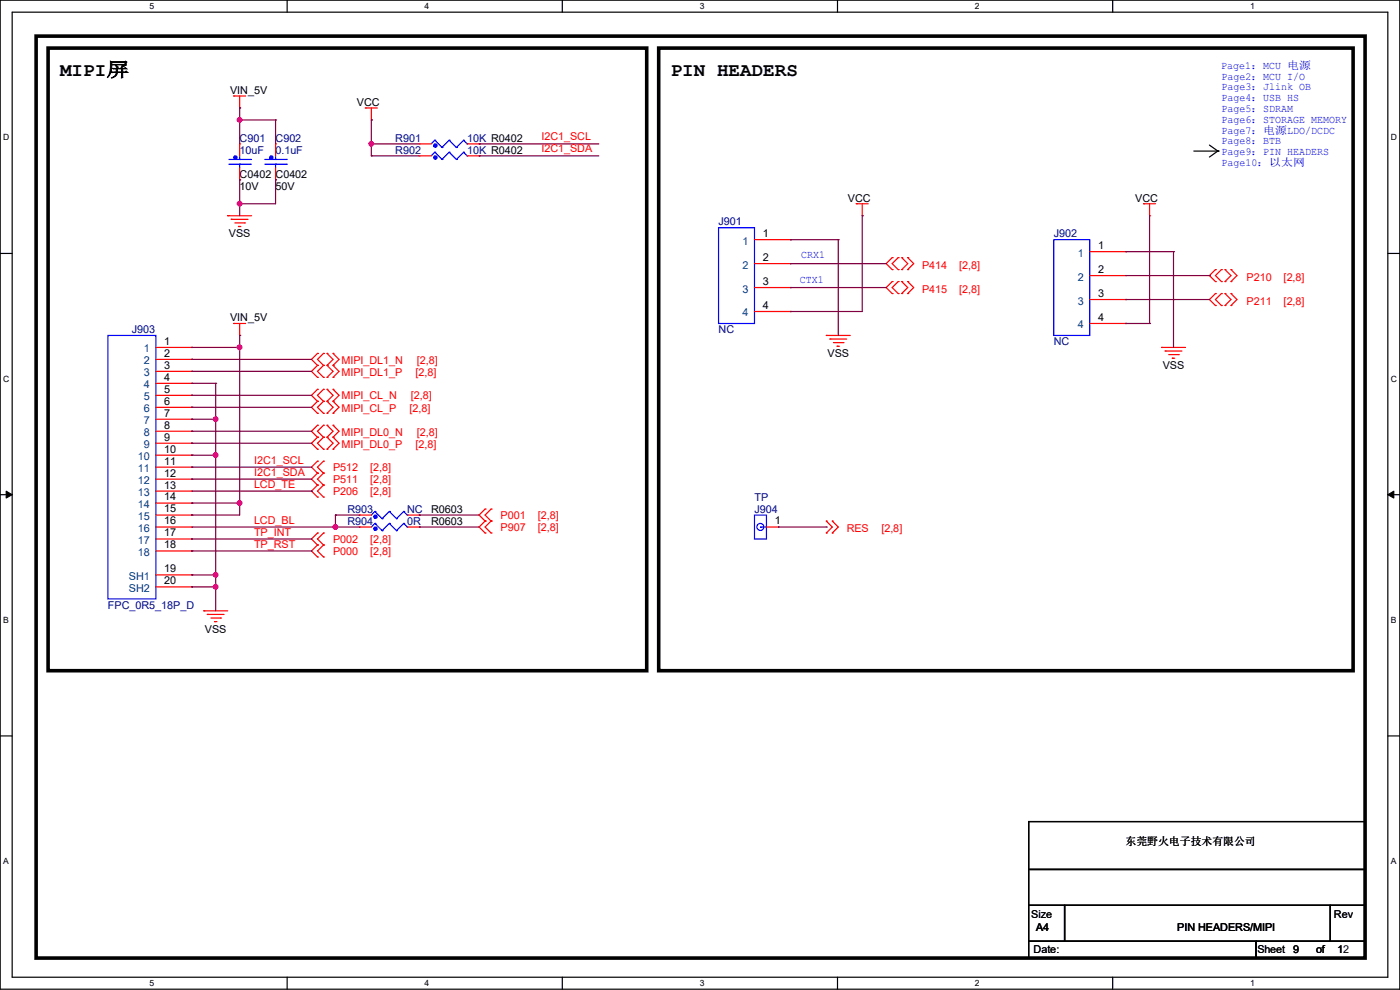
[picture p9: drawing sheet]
<svg xmlns="http://www.w3.org/2000/svg" width="297mm" height="210mm" viewBox="0 0 297 210" stroke-linecap="round" stroke-linejoin="round" font-family="sans-serif">
<path d="M0 0h297v209.8h-297zM2.6 2.6h291.8v204.7h-291.8z" fill="none" stroke="#000" stroke-width=".25"/>
<g fill="#fff">
<path d="M31.7 .3h1v2h-1z"/>
<path d="M31.7 207.6h1v1.9h-1z"/>
</g>
<path d="M60.9 0v2.6M60.9 207.3v2.5" fill="none" stroke="#000" stroke-width=".25"/>
<g fill="#fff">
<path d="M90.1 .3h1v2h-1z"/>
<path d="M90.1 207.6h1v1.9h-1z"/>
</g>
<path d="M119.3 0v2.6M119.3 207.3v2.5" fill="none" stroke="#000" stroke-width=".25"/>
<g fill="#fff">
<path d="M148.5 .3h.9v2h-.9z"/>
<path d="M148.5 207.6h.9v1.9h-.9z"/>
</g>
<path d="M177.7 0v2.6M177.7 207.3v2.5" fill="none" stroke="#000" stroke-width=".25"/>
<g fill="#fff">
<path d="M206.8 .3h1v2h-1z"/>
<path d="M206.8 207.6h1v1.9h-1z"/>
</g>
<path d="M236.1 0v2.6M236.1 207.3v2.5" fill="none" stroke="#000" stroke-width=".25"/>
<g fill="#fff">
<path d="M265.2 .3h1v2h-1z"/>
<path d="M265.2 207.6h1v1.9h-1z"/>
<path d="M.7 28.2h1.2v1.9h-1.2z"/>
<path d="M295.1 28.2h1.2v1.9h-1.2z"/>
<path d="M.7 79.3h1.2v2h-1.2z"/>
<path d="M295.1 79.3h1.2v2h-1.2z"/>
</g>
<path d="M0 53.8h2.6M294.4 53.8h2.6" fill="none" stroke="#000" stroke-width=".25"/>
<g fill="#fff">
<path d="M.7 130.5h1.2v2h-1.2z"/>
<path d="M295.1 130.5h1.1v2h-1.1z"/>
</g>
<path d="M0 104.9h2.6M294.4 104.9h2.6" fill="none" stroke="#000" stroke-width=".25"/>
<path d="M1.3 104.2l1.3 .7-1.3 .8zM294.4 104.9l1.3-.7v1.5z" fill="#000" stroke="#000" stroke-width=".21"/>
<g fill="#fff">
<path d="M.7 181.7h1.2v2h-1.2z"/>
<path d="M295.1 181.7h1.1v2h-1.1z"/>
</g>
<g fill="none" stroke="#000" stroke-width=".25">
<path d="M253.3 32h5.1M256.6 30.8l1.8 1.2M258.4 32h.1M258.4 32l-1.8 1.3M0 156.1h2.6M294.4 156.1h2.6M218.2 174.3h71.4v10.1h-71.4zM218.2 184.4h71.4v7.7h-71.4zM218.2 192.1h7.6v7.6h-7.6zM218.2 199.7h48.3v3.5h-48.3zM225.8 192.1h56.4v7.6h-56.4zM266.5 199.7h23.1v3.5h-23.1z"/>
<path d="M282.2 192.1h7.4v7.6h-7.4z"/>
</g>
<path d="M7.7 7.7h281.9v195.5h-281.9zM10.2 10.2h127v132.1h-127zM139.7 10.2h147.4v132.1h-147.4z" fill="none" stroke="#000" stroke-width=".76"/>
<g fill="none" stroke="#f00" stroke-width=".25">
<path d="M49.6 20.4h2.5M49.6 20.4h.1M50.8 22.9h.1M50.8 30.5h.1M50.8 38.1h.1M50.8 20.4v2.5M50.8 30.5v2.6M50.8 35.6v2.5M58.5 30.5h.1M58.5 38.1h.1M58.5 30.5v2.6M58.5 35.6v2.5"/>
<path d="M77.5 22.9h2.6M77.5 22.9h.1M78.8 25.4h.1M78.8 22.9v2.5M88.9 30.5h.1M88.9 33.1h.1M88.9 30.5h2.6M88.9 33.1h2.6M99.1 30.5h2.5M99.1 33.1h2.5M101.6 30.5h.1M101.6 33.1h.1"/>
<path d="M48.3 45.8h.1M48.3 45.8h5.1M49.1 46.5h.1M49.1 46.5h3.5M49.8 47.3h2.1M50.6 48h.1M50.6 48h.5M51.9 47.3h.1M160.1 50.8h7.6M160.1 55.9h7.6M167.7 50.8h.1M167.7 55.9h.1"/>
<path d="M181.7 43.2h.1M181.7 43.2h2.5M182.9 45.8h.1M182.9 43.2v2.6M189.3 54.7l-1.3 1.2 1.3 1.3M189.3 59.7l-1.3 1.3 1.3 1.3M189.3 54.7h.1M189.3 57.2h.1M189.3 59.7h.1M190.5 57.2h.1M190.5 54.7h.1M190.5 59.7h.1"/>
<path d="M190.5 54.7l-1.2 1.2 1.2 1.3M190.5 59.7l-1.2 1.3 1.2 1.3M191.3 54.7l1.3 1.2-1.3 1.3M191.3 59.7l1.3 1.3-1.3 1.3M191.3 57.2h.1M191.3 54.7h.1M191.3 59.7h.1M192.6 54.7l1.2 1.2-1.2 1.3M192.6 59.7l1.2 1.3-1.2 1.3M192.6 54.7h.1M192.6 57.2h.1M192.6 59.7h.1"/>
<path d="M231.2 53.4h7.6M231.2 58.5h7.6M238.8 53.4h.1M238.8 58.5h.1M242.6 43.2h.1M242.6 43.2h2.6M243.9 45.8h.1M243.9 43.2v2.6M257.9 57.2h.1M257.9 59.7h.1M257.9 57.2l-1.3 1.3 1.3 1.2M259.1 57.2l-1.2 1.3 1.2 1.2"/>
<path d="M259.1 59.7h.1M259.1 57.2h.1M259.9 59.7h.1M259.9 57.2h.1M259.9 57.2l1.3 1.3-1.3 1.2M261.2 57.2l1.2 1.3-1.2 1.2M261.2 57.2h.1M261.2 59.7h.1M33.1 73.7h7.6M33.1 76.2h7.6M33.1 78.8h7.6M40.7 73.7h.1"/>
<path d="M40.7 76.2h.1M40.7 78.8h.1M49.6 68.6h2.5M49.6 68.6h.1M50.8 71.2h.1M50.8 68.6v2.6M67.4 77.5h.1M67.4 75h.1M67.4 77.5l-1.3 1.3 1.3 1.3M67.4 75l-1.3 1.2 1.3 1.3M68.6 77.5l-1.2 1.3 1.2 1.3M68.6 75l-1.2 1.2 1.2 1.3"/>
<path d="M68.6 77.5h.1M68.6 75h.1M69.4 77.5h.1M69.4 75h.1M69.4 77.5l1.3 1.3-1.3 1.3M69.4 75l1.3 1.2-1.3 1.3M70.7 77.5h.1M70.7 75h.1M70.7 77.5l1.2 1.3-1.2 1.3M70.7 75l1.2 1.2-1.2 1.3M160.1 61h7.6M160.1 66.1h7.6"/>
<path d="M167.7 61h.1M167.7 66.1h.1M175.3 71.2h5.1M175.3 71.2h.1M176.1 71.9h.1M176.1 71.9h3.5M176.8 72.7h2.1M177.6 73.4h.1M177.6 73.4h.5M178.9 72.7h.1M189.3 62.3h.1M190.5 62.3h.1"/>
<path d="M191.3 62.3h.1M192.6 62.3h.1M231.2 68.6h7.6M231.2 63.5h7.6M238.8 63.5h.1M238.8 68.6h.1M246.4 73.7h5.1M246.4 73.7h.1M247.2 74.5h.1M247.2 74.5h3.5M247.9 75.2h2.1M248.7 76h.1"/>
<path d="M248.7 76h.5M250 75.2h.1M257.9 62.3h.1M257.9 64.8h.1M257.9 62.3l-1.3 1.2 1.3 1.3M259.1 62.3l-1.2 1.2 1.2 1.3M259.1 64.8h.1M259.1 62.3h.1M259.9 64.8h.1M259.9 62.3h.1M259.9 62.3l1.3 1.2-1.3 1.3M261.2 62.3l1.2 1.2-1.2 1.3"/>
<path d="M261.2 62.3h.1M261.2 64.8h.1M33.1 81.3h7.6M33.1 83.9h7.6M33.1 86.4h7.6M33.1 88.9h7.6M33.1 91.5h7.6M33.1 94h7.6M33.1 96.6h7.6M33.1 99.1h7.6M40.7 81.3h.1M40.7 83.9h.1"/>
<path d="M40.7 86.4h.1M40.7 88.9h.1M40.7 91.5h.1M40.7 94h.1M40.7 96.6h.1M40.7 99.1h.1M67.4 97.8h.1M67.4 82.6h.1M67.4 85.1h.1M67.4 87.7h.1M67.4 92.8h.1M67.4 95.3h.1"/>
<path d="M67.4 90.2h.1M67.4 80.1h.1M67.4 97.8l-1.3 1.3 1.3 1.3M67.4 82.6l-1.3 1.3 1.3 1.2M67.4 85.1l-1.3 1.3 1.3 1.3M67.4 92.8l-1.3 1.2 1.3 1.3M67.4 90.2l-1.3 1.3 1.3 1.3M68.6 97.8l-1.2 1.3 1.2 1.3M68.6 82.6l-1.2 1.3 1.2 1.2M68.6 85.1l-1.2 1.3 1.2 1.3M68.6 92.8l-1.2 1.2 1.2 1.3M68.6 90.2l-1.2 1.3 1.2 1.3"/>
<path d="M68.6 97.8h.1M68.6 85.1h.1M68.6 82.6h.1M68.6 87.7h.1M68.6 95.3h.1M68.6 92.8h.1M68.6 90.2h.1M68.6 80.1h.1M69.4 85.1h.1M69.4 82.6h.1M69.4 87.7h.1M69.4 95.3h.1"/>
<path d="M69.4 92.8h.1M69.4 90.2h.1M69.4 80.1h.1M69.4 82.6l1.3 1.3-1.3 1.2M69.4 85.1l1.3 1.3-1.3 1.3M69.4 92.8l1.3 1.2-1.3 1.3M69.4 90.2l1.3 1.3-1.3 1.3M70.7 82.6h.1M70.7 85.1h.1M70.7 87.7h.1M70.7 92.8h.1M70.7 95.3h.1"/>
<path d="M70.7 90.2h.1M70.7 80.1h.1M70.7 82.6l1.2 1.3-1.2 1.2M70.7 85.1l1.2 1.3-1.2 1.3M70.7 92.8l1.2 1.2-1.2 1.3M70.7 90.2l1.2 1.3-1.2 1.3M33.1 111.8h7.6M33.1 101.6h7.6M33.1 104.2h7.6M33.1 106.7h7.6M33.1 109.3h7.6M33.1 114.3h7.6"/>
<path d="M33.1 116.9h7.6M40.7 101.6h.1M40.7 104.2h.1M40.7 106.7h.1M40.7 109.3h.1M40.7 111.8h.1M40.7 114.3h.1M40.7 116.9h.1M67.4 100.4h.1M67.4 102.9h.1M67.4 113.1h.1M67.4 115.6h.1"/>
<path d="M67.4 118.2h.1M67.4 105.5h.1M67.4 100.4l-1.3 1.2 1.3 1.3M67.4 113.1l-1.3 1.2 1.3 1.3M67.4 115.6l-1.3 1.3 1.3 1.3M67.4 102.9l-1.3 1.3 1.3 1.3M68.6 100.4l-1.2 1.2 1.2 1.3M68.6 113.1l-1.2 1.2 1.2 1.3M68.6 115.6l-1.2 1.3 1.2 1.3M68.6 102.9l-1.2 1.3 1.2 1.3M68.6 100.4h.1M68.6 102.9h.1"/>
<path d="M68.6 115.6h.1M68.6 113.1h.1M68.6 118.2h.1M68.6 105.5h.1M76.2 111.8h.1M76.2 109.3h.1M76.2 111.8h2.6M76.2 109.3h2.6M86.4 111.8h2.5M86.4 109.3h2.5M88.9 111.8h.1M88.9 109.3h.1"/>
<path d="M102.9 110.5l-1.3 1.3 1.3 1.3M102.9 108l-1.3 1.3 1.3 1.2M102.9 110.5h.1M102.9 113.1h.1M102.9 108h.1M104.2 110.5l-1.3 1.3 1.3 1.3M104.2 108l-1.3 1.3 1.3 1.2M104.2 113.1h.1M104.2 110.5h.1M104.2 108h.1M162.6 111.8h2.5M165.1 111.8h.1"/>
<path d="M175.3 110.5l1.3 1.3-1.3 1.3M175.3 113.1h.1M175.3 110.5h.1M176.6 113.1h.1M176.6 110.5h.1M176.6 110.5l1.2 1.3-1.2 1.3M33.1 122h7.6M33.1 124.5h7.6M40.7 122h.1M40.7 124.5h.1M43.2 129.6h.1M43.2 129.6h5.1"/>
<path d="M44 130.3h3.5M44 130.3h.1M44.7 131.1h2.1M45.5 131.9h.1M45.5 131.9h.5M46.8 131.1h.1"/>
</g>
<g fill="none" stroke="#00f" stroke-width=".25">
<path d="M48.6 34.8h4.5M48.6 33.8h4.5M50.8 34.8h.1M50.8 33.8h.1M50.8 33.1v.7M50.8 34.8v.8M53.1 34.8h.1M53.1 33.8h.1M56.2 34.8h4.5M56.2 33.8h4.5M58.5 34.8h.1M58.5 33.8h.1"/>
<path d="M58.5 33.1v.7M58.5 34.8v.8M60.7 34.8h.1M60.7 33.8h.1M92.2 29.8l-.7 .7M92.2 32.3l-.7 .8M92.2 29.8h.1M92.2 32.3h.1M92.2 29.8l1.6 1.5M92.2 32.3l1.6 1.5M93.8 31.3h.1M93.8 33.8h.1"/>
<path d="M95.3 29.8l-1.5 1.5M95.3 32.3l-1.5 1.5M95.3 29.8h.1M95.3 32.3h.1M95.3 29.8l1.5 1.5M95.3 32.3l1.5 1.5M96.8 31.3h.1M96.8 33.8h.1M98.3 29.8l-1.5 1.5M98.3 32.3l-1.5 1.5M98.3 29.8h.1M98.3 32.3h.1"/>
<path d="M98.3 29.8l.8 .7M98.3 32.3l.8 .8M99.1 30.5h.1M99.1 33.1h.1M152.4 48.3h7.7v20.3h-7.7zM223.6 50.8h7.6v20.4h-7.6zM22.9 71.2h10.2v55.8h-10.2zM79.5 111h.1M79.5 108.5h.1M79.5 111l1.6 1.6M79.5 108.5l1.6 1.5M79.5 111l-.7 .8"/>
<path d="M79.5 108.5l-.7 .8M81.1 112.6h.1M81.1 110h.1M82.6 111h.1M82.6 108.5h.1M82.6 111l1.5 1.6M82.6 108.5l1.5 1.5M82.6 111l-1.5 1.6M82.6 108.5l-1.5 1.5M84.1 112.6h.1M84.1 110h.1M85.6 111h.1"/>
<path d="M85.6 108.5h.1M85.6 111l.8 .8M85.6 108.5l.8 .8M85.6 111l-1.5 1.6M85.6 108.5l-1.5 1.5M86.4 111.8h.1M86.4 109.3h.1M160.1 109.3h2.5v5h-2.5zM161.3 111.8h.1M161.3 111.8h1.3"/>
<circle cx="161.3" cy="111.8" r=".74"/>
</g>
<g fill="#00f" stroke="#00f" stroke-width=".25">
<circle cx="92.3" cy="30.9" r=".36"/>
<circle cx="79.6" cy="112.2" r=".36"/>
<circle cx="57.6" cy="33.4" r=".36"/>
<circle cx="79.6" cy="109.6" r=".36"/>
<circle cx="92.3" cy="33.4" r=".36"/>
<circle cx="49.9" cy="33.4" r=".36"/>
</g>
<g fill="none" stroke="#800040" stroke-width=".25">
<path d="M50.8 25.4h.1M50.8 22.9h.1M50.8 38.1h.1M50.8 22.9v7.6M50.8 38.1v7.7M50.8 25.4h7.7M58.5 25.4h.1M58.5 38.1h.1M58.5 25.4v5.1M58.5 38.1v5.1h-7.7M78.8 33.1h10.1M78.8 30.5h10.1"/>
<path d="M78.8 25.4h.1M78.8 33.1h.1M78.8 30.5h.1M78.8 25.4v7.7M101.6 30.5h.1M101.6 33.1h.1M101.6 33.1h25.4M101.6 30.5h25.4M50.8 43.2h.1M167.7 55.9h20.3M167.7 50.8h10.1M167.7 55.9h.1"/>
<path d="M167.7 50.8h.1M177.8 50.8h.1M177.8 50.8v20.4M182.9 45.8h.1M182.9 45.8v20.3h-15.2M238.8 53.4h10.2M238.8 53.4h.1M238.8 58.5h17.8M243.9 45.8v22.8M249 53.4h.1M249 53.4v20.3M256.6 58.5h.1"/>
<path d="M40.7 73.7h10.1M40.7 76.2h.1M40.7 78.8h.1M40.7 73.7h.1M40.7 76.2h25.4M40.7 78.8h25.4M50.8 73.7h.1M50.8 71.2h.1M50.8 71.2v38.1h-10.1M167.7 61h20.3M167.7 61h.1M167.7 66.1h.1"/>
<path d="M238.8 63.5h.1M238.8 68.6h.1M238.8 68.6h5.1M238.8 63.5h17.8M243.9 68.6h.1M40.7 81.3h.1M40.7 88.9h.1M40.7 96.6h.1M40.7 83.9h.1M40.7 86.4h.1M40.7 91.5h.1M40.7 94h.1"/>
<path d="M40.7 99.1h.1M40.7 81.3h5.1M40.7 88.9h5.1M40.7 96.6h5.1M40.7 83.9h25.4M40.7 86.4h25.4M40.7 91.5h25.4M40.7 94h25.4M40.7 99.1h25.4M45.8 81.3h.1M45.8 88.9h.1M45.8 81.3v48.3"/>
<path d="M40.7 106.7h10.1M40.7 101.6h.1M40.7 109.3h.1M40.7 106.7h.1M40.7 114.3h.1M40.7 116.9h.1M40.7 111.8h35.5M40.7 104.2h25.4M40.7 101.6h25.4M40.7 114.3h25.4M40.7 116.9h25.4M50.8 106.7h.1"/>
<path d="M66.1 104.2h.1M71.2 109.3h5M71.2 111.8h.1M71.2 109.3h.1M71.2 109.3v2.5M88.9 109.3h12.7M88.9 111.8h12.7M88.9 111.8h.1M88.9 109.3h.1M165.1 111.8h10.2M175.3 111.8h.1M40.7 122h.1"/>
<path d="M40.7 124.5h.1M40.7 122h5.1M40.7 124.5h5.1M45.8 122h.1M45.8 124.5h.1"/>
</g>
<g fill="#f0f" stroke="#f0f" stroke-width=".25">
<circle cx="50.8" cy="43.2" r=".49"/>
<circle cx="50.8" cy="25.4" r=".49"/>
<circle cx="45.7" cy="88.9" r=".49"/>
<circle cx="45.7" cy="96.5" r=".49"/>
<circle cx="45.7" cy="121.9" r=".49"/>
<circle cx="50.8" cy="73.7" r=".49"/>
<circle cx="78.8" cy="30.5" r=".49"/>
<circle cx="45.7" cy="124.5" r=".49"/>
<circle cx="50.8" cy="106.7" r=".49"/>
<circle cx="71.1" cy="111.8" r=".49"/>
</g>
<g font-size="4.1">
<text x="12.7" y="16.2">MIPI屏</text>
<text x="142.3" y="16.2">PIN HEADERS</text>
</g>
<g font-size="2.3" fill="#00f">
<text x="259.1" y="14.6">Page1：MCU 电源</text>
<text x="259.1" y="16.9">Page2：MCU I/O</text>
<text x="259.1" y="19.2">Page3：Jlink OB</text>
<text x="259.1" y="21.5">Page4：USB HS</text>
<text x="259.1" y="23.8">Page5：SDRAM</text>
<text x="259.1" y="26">Page6：STORAGE MEMORY</text>
<text x="259.1" y="28.3">Page7：电源LDO/DCDC</text>
<text x="259.1" y="32.9">Page9：PIN HEADERS</text>
<text x="259.1" y="35.2">Page10：以太网</text>
<text x="259.1" y="30.6">Page8：BTB</text>
<text x="170" y="54.7">CRX1</text>
<text x="169.7" y="60.1">CTX1</text>
</g>
<g font-size="2.3">
<text x="48.8" y="19.9">VIN_5V</text>
<text x="75.7" y="22.4">VCC</text>
<text x="50.8" y="37.7">C0402</text>
<text x="50.8" y="40.2">10V</text>
<text x="58.5" y="37.7">C0402</text>
<text x="58.5" y="40.2">50V</text>
<text x="179.9" y="42.8">VCC</text>
<text x="240.8" y="42.8">VCC</text>
<text x="48.6" y="50.4">VSS</text>
<text x="161.8" y="50.3">1</text>
<text x="233" y="52.8">1</text>
<text x="161.8" y="55.4">2</text>
<text x="233" y="57.9">2</text>
<text x="161.8" y="60.4">3</text>
<text x="161.8" y="65.5">4</text>
<text x="233" y="63">3</text>
<text x="48.8" y="68.2">VIN_5V</text>
<text x="233" y="68.1">4</text>
<text x="34.8" y="73.1">1</text>
<text x="34.8" y="75.7">2</text>
<text x="175.6" y="75.8">VSS</text>
<text x="34.8" y="78.2">3</text>
<text x="34.8" y="80.8">4</text>
<text x="34.8" y="83.3">5</text>
<text x="246.7" y="78.3">VSS</text>
<text x="34.8" y="85.8">6</text>
<text x="34.8" y="88.4">7</text>
<text x="34.8" y="90.9">8</text>
<text x="34.8" y="93.5">9</text>
<text x="34.8" y="96">10</text>
<text x="34.8" y="98.5">11</text>
<text x="34.8" y="101.1">12</text>
<text x="34.8" y="103.6">13</text>
<text x="34.8" y="106.2">14</text>
<text x="34.8" y="108.7">15</text>
<text x="34.8" y="111.2">16</text>
<text x="34.8" y="113.8">17</text>
<text x="91.5" y="111.3">R0603</text>
<text x="91.5" y="108.8">R0603</text>
<text x="164.4" y="111.3">1</text>
<text x="34.8" y="116.3">18</text>
<text x="34.8" y="121.4">19</text>
<text x="34.8" y="123.9">20</text>
<text x="43.5" y="134.2">VSS</text>
<text x="238.8" y="179.2">东莞野火电子技术有限公司</text>
<text x="218.8" y="194.6">Size</text>
<text x="219.8" y="197.4">A4</text>
<text x="249.7" y="197.4">PIN HEADERS/MIPI</text>
<text x="283" y="194.6">Rev</text>
<text x="219.3" y="202.3">Date:</text>
<text x="266.8" y="202.3">Sheet</text>
<text x="274.3" y="202.3">9</text>
<text x="279.2" y="202.3">of</text>
<text x="283.7" y="202.3">12</text>
</g>
<g font-size="2.3" fill="#f00">
<text x="114.9" y="29.8">I2C1_SCL</text>
<text x="114.9" y="32.3">I2C1_SDA</text>
<text x="195.6" y="57">P414</text>
<text x="203.5" y="57">[2,8]</text>
<text x="264.5" y="59.5">P210</text>
<text x="272.3" y="59.5">[2,8]</text>
<text x="195.6" y="62.1">P415</text>
<text x="203.5" y="62.1">[2,8]</text>
<text x="264.5" y="64.6">P211</text>
<text x="272.3" y="64.6">[2,8]</text>
<text x="72.4" y="77.3">MIPI_DL1_N</text>
<text x="88.4" y="77.3">[2,8]</text>
<text x="72.4" y="79.8">MIPI_DL1_P</text>
<text x="88.2" y="79.8">[2,8]</text>
<text x="72.4" y="84.7">MIPI_CL_N</text>
<text x="72.4" y="87.5">MIPI_CL_P</text>
<text x="86.9" y="87.5">[2,8]</text>
<text x="87.2" y="84.7">[2,8]</text>
<text x="72.4" y="95.1">MIPI_DL0_P</text>
<text x="72.4" y="92.5">MIPI_DL0_N</text>
<text x="88.2" y="95.1">[2,8]</text>
<text x="88.4" y="92.5">[2,8]</text>
<text x="53.9" y="98.4">I2C1_SCL</text>
<text x="53.9" y="100.9">I2C1_SDA</text>
<text x="70.7" y="99.9">P512</text>
<text x="78.5" y="99.9">[2,8]</text>
<text x="53.9" y="103.5">LCD_TE</text>
<text x="70.7" y="102.4">P511</text>
<text x="70.7" y="105">P206</text>
<text x="78.5" y="102.4">[2,8]</text>
<text x="78.5" y="105">[2,8]</text>
<text x="53.9" y="111.1">LCD_BL</text>
<text x="53.9" y="113.6">TP_INT</text>
<text x="106.2" y="112.6">P907</text>
<text x="106.2" y="110.1">P001</text>
<text x="114.1" y="112.6">[2,8]</text>
<text x="114.1" y="110.1">[2,8]</text>
<text x="179.6" y="112.9">RES</text>
<text x="187" y="112.9">[2,8]</text>
<text x="53.9" y="116.2">TP_RST</text>
<text x="70.7" y="115.1">P002</text>
<text x="70.7" y="117.7">P000</text>
<text x="78.5" y="115.1">[2,8]</text>
<text x="78.5" y="117.7">[2,8]</text>
</g>
<g font-size="2.3" fill="#000080">
<text x="50.8" y="30.1">C901</text>
<text x="50.8" y="32.6">10uF</text>
<text x="58.5" y="30.1">C902</text>
<text x="58.5" y="32.6">0.1uF</text>
<text x="83.9" y="30.1">R901</text>
<text x="83.9" y="32.6">R902</text>
<text x="99.1" y="30.1">10K R0402</text>
<text x="99.1" y="32.6">10K R0402</text>
<text x="152.4" y="47.8">J901</text>
<text x="223.6" y="50.4">J902</text>
<text x="28" y="70.7">J903</text>
<text x="152.4" y="70.7">NC</text>
<text x="223.6" y="73.3">NC</text>
<text x="160.1" y="106.3">TP</text>
<text x="73.7" y="111.3">R904</text>
<text x="73.7" y="108.8">R903</text>
<text x="86.4" y="111.3">0R</text>
<text x="86.4" y="108.8">NC</text>
<text x="160.1" y="108.8">J904</text>
<text x="22.9" y="129.2">FPC_0R5_18P_D</text>
</g>
<g font-size="2.3" fill="#004080">
<text x="157.5" y="51.9">1</text>
<text x="157.5" y="57">2</text>
<text x="228.6" y="54.4">1</text>
<text x="228.6" y="59.5">2</text>
<text x="157.5" y="62.1">3</text>
<text x="228.6" y="64.6">3</text>
<text x="157.5" y="67.1">4</text>
<text x="228.6" y="69.7">4</text>
<text x="30.5" y="74.8">1</text>
<text x="30.5" y="77.3">2</text>
<text x="30.5" y="79.8">3</text>
<text x="30.5" y="82.4">4</text>
<text x="30.5" y="84.9">5</text>
<text x="30.5" y="87.5">6</text>
<text x="30.5" y="90">7</text>
<text x="30.5" y="92.5">8</text>
<text x="30.5" y="95.1">9</text>
<text x="29.3" y="97.6">10</text>
<text x="29.3" y="100.2">11</text>
<text x="29.3" y="102.7">12</text>
<text x="29.3" y="105.2">13</text>
<text x="29.3" y="107.8">14</text>
<text x="29.3" y="110.3">15</text>
<text x="29.3" y="112.9">16</text>
<text x="29.3" y="115.4">17</text>
<text x="29.3" y="117.9">18</text>
<text x="27.3" y="123">SH1</text>
<text x="27.3" y="125.6">SH2</text>
</g>
<g font-size="1.8">
<text x="31.7" y="1.9">5</text>
<text x="90.1" y="1.9">4</text>
<text x="148.5" y="1.9">3</text>
<text x="206.8" y="1.9">2</text>
<text x="265.2" y="1.9">1</text>
<text x=".7" y="29.8">D</text>
<text x="295.1" y="29.8">D</text>
<text x=".7" y="80.9">C</text>
<text x="295.1" y="80.9">C</text>
<text x=".7" y="132.1">B</text>
<text x="295.1" y="132.1">B</text>
<text x=".7" y="183.3">A</text>
<text x="295.1" y="183.3">A</text>
<text x="31.7" y="209.2">5</text>
<text x="90.1" y="209.2">4</text>
<text x="148.5" y="209.2">3</text>
<text x="206.8" y="209.2">2</text>
<text x="265.2" y="209.2">1</text>
</g>
</svg>
